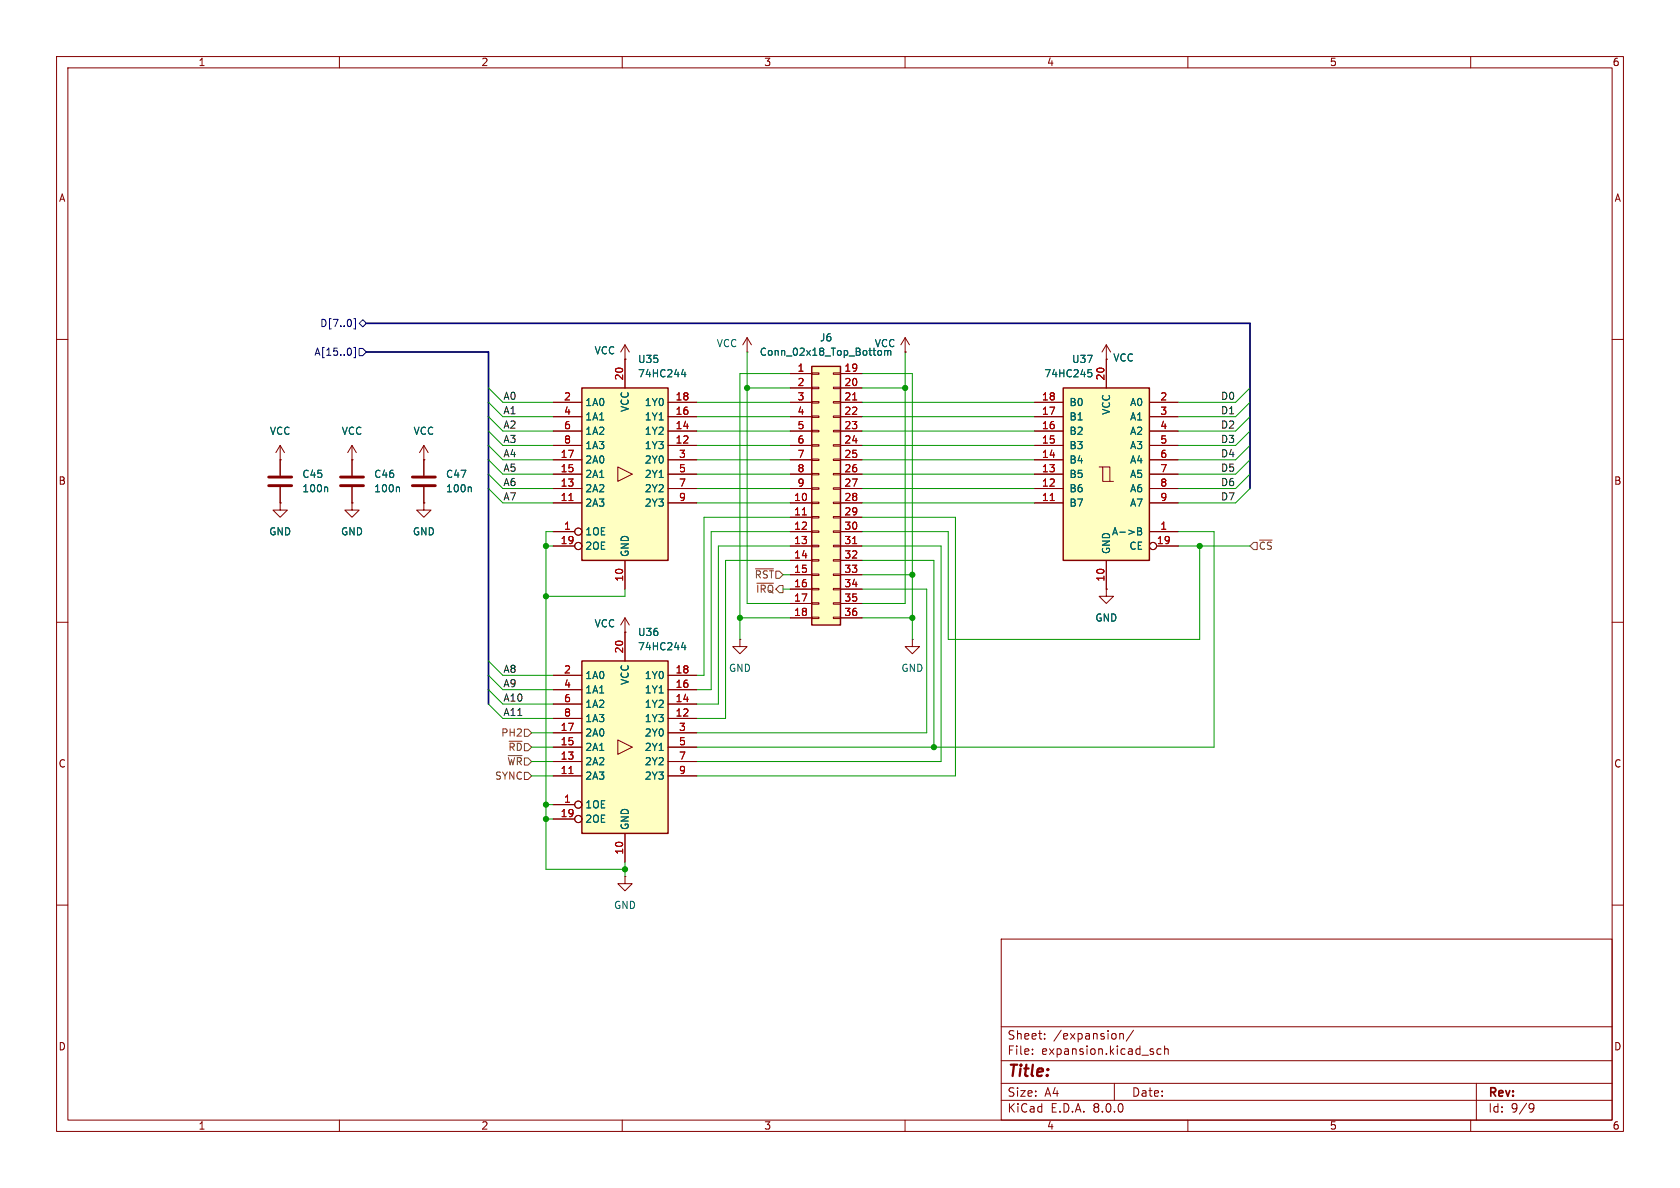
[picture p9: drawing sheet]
<svg xmlns="http://www.w3.org/2000/svg" width="297mm" height="210mm" viewBox="0 0 297 210" stroke-linecap="round" stroke-linejoin="round" font-family="sans-serif">
<g fill="none" stroke="#840000" stroke-width=".18">
<path d="M10 10h277v190h-277zM12 12h273v186h-273zM60 10v2M110 10v2M160 10v2M210 10v2M260 10v2M10 60h2M132.1 59.7l-.8 1.3M132.1 59.7v2.5M132.1 59.7l.7 1.3M285 60h2"/>
<path d="M110.5 63.5h.1M110.5 61l-.8 1.2M110.5 61v2.5M110.5 61l.8 1.2M132.1 62.2h.1M195.6 63.5h.1M195.6 61l-.8 1.2M195.6 61v2.5M195.6 61l.7 1.2M74.9 88.9v1.3h1.3l-1.3 1.2-1.2-1.2h1.2M74.9 88.9h.1M10 110h2"/>
<path d="M161.3 113v1.3h1.3l-1.3 1.3-1.3-1.3h1.3M161.3 113h.1M285 110h2M10 160h2M285 160h2M177 166h108v32h-108zM60 198v2M110 198v2M160 198v2M177 194.5h108M177 191.5h108M177 187.5h108"/>
<path d="M177 181.5h108M182.5 186.3v.1M182.5 185.5v.1M184.7 183.6v.1M184.7 182.8v.1M197 191.5v3M198 182.7v1M198 182.8l.2-.1 .3 .1 .1 .9M200.4 182.1l-1.3 2M205.2 185.5l-.4-.1-.3 .3v.4l.2 .2h.5M205.9 185.5l.2-.1 .4 .1v.9M205.9 184.9v1.5"/>
<path d="M210 198v2M260 198v2M261 191.5v6.5M270.6 195.1l.5 .1a.99 .99 0 0 1-.4 1.4h-.2M271.2 195.7l-.3 .3h-.3"/>
</g>
<path d="M102.9 116.8h15.2v30.5h-15.2z" fill="#ffffc2"/>
<g fill="none" stroke="#840000" stroke-width=".18">
<path d="M49.5 88.9v1.3h1.3l-1.3 1.2-1.2-1.2h1.2M49.5 88.9h.1M49.5 81.3v2.8M49.5 86.1v2.8M62.2 88.9v1.3h1.3l-1.3 1.2-1.2-1.2h1.2M62.2 88.9h.1M97.8 119.4h5.1M110.5 111.8v5M118.1 119.4h5.1M97.8 137.2h5.1M97.8 127h5.1M97.8 134.6h5.1"/>
<path d="M97.8 124.5h5.1M97.8 132.1h5.1M97.8 121.9h5.1M97.8 129.5h5.1M109.2 130.8l2.6 1.3-2.6 1.3zM118.1 137.2h5.1M118.1 127h5.1M118.1 134.6h5.1M118.1 124.5h5.1M118.1 132.1h5.1M118.1 121.9h5.1M118.1 129.5h5.1"/>
<path d="M97.8 142.2h3.8M97.8 144.8h3.8M110.5 147.3v5.1"/>
<circle cx="102.2" cy="142.2" r=".63"/>
<circle cx="102.2" cy="144.8" r=".63"/>
</g>
<path d="M102.9 116.8h15.2v30.5h-15.2z" fill="none" stroke="#840000" stroke-width=".25"/>
<path d="M100.6 136.7h.7" fill="none" stroke="#a90000" stroke-width=".18"/>
<path d="M57.7 86.1l.2 .2v.6M120.8 113.5l-.3 1h.8M121.1 114v.9" fill="none" stroke="#006464" stroke-width=".18"/>
<path d="M47.5 85.9h4.1M47.5 84.3h4.1" fill="none" stroke="#840000" stroke-width=".51"/>
<path d="M188 68.6h15.2v30.5h-15.2z" fill="#ffffc2"/>
<g fill="none" stroke="#840000" stroke-width=".18">
<path d="M49.5 78.7l-.7 1.3M49.5 78.7v2.6M49.5 78.7l.8 1.3M62.2 78.7l-.7 1.3M62.2 78.7v5.4M62.2 78.7l.8 1.3M74.9 78.7v5.4M74.9 78.7l-.7 1.3M74.9 78.7l.8 1.3M182.9 78.7h5.1M182.9 76.2h5.1M182.9 73.7h5.1"/>
<path d="M182.9 71.1h5.1M195.6 63.5v5.1M203.2 78.7h5.1M203.2 76.2h5.1M203.2 73.7h5.1M203.2 71.1h5.1M49.5 81.3h.1M62.2 81.3h.1M62.2 86.1v2.8M74.9 81.3h.1M74.9 86.1v2.8M182.9 88.9h5.1"/>
<path d="M182.9 86.4h5.1M182.9 83.8h5.1M182.9 81.3h5.1M194.3 82.6h.6v2.5h1.9M194.9 82.6h1.3v2.5M195.6 99.1v5M203.2 94h5.1M203.2 88.9h5.1M203.2 86.4h5.1M203.2 83.8h5.1M203.2 81.3h5.1M204.5 96.5h3.8"/>
<path d="M110.5 111.8h.1M110.5 109.2l-.8 1.3M110.5 109.2v2.6M110.5 109.2l.8 1.3M130.8 113v1.3h1.3l-1.3 1.3-1.3-1.3h1.3M130.8 113h.1M195.6 104.1v1.3h1.2l-1.2 1.3-1.3-1.3h1.3M195.6 104.1h.1M110.5 154.9v1.3h1.3l-1.3 1.3-1.3-1.3h1.3M110.5 154.9h.1"/>
<circle cx="203.8" cy="96.5" r=".63"/>
</g>
<path d="M188 68.6h15.2v30.5h-15.2z" fill="none" stroke="#840000" stroke-width=".25"/>
<path d="M192.4 65.3h.6M192.5 65.8h.3l.2 .3-.1 .5h-.4M70.4 86.1l.2 .2v.6M83.1 86.1l.2 .2v.6M201.1 93.3h.4l.3 .2-.3 .4 .3 .1v.3l-.2 .3h-.5zM201.1 93.9h.4" fill="none" stroke="#006464" stroke-width=".18"/>
<path d="M185.7 88.5h.7" fill="none" stroke="#a90000" stroke-width=".18"/>
<path d="M60.2 85.9h4.1M60.2 84.3h4.1M72.9 85.9h4.1M72.9 84.3h4.1" fill="none" stroke="#840000" stroke-width=".51"/>
<path d="M102.9 68.6h15.2v30.5h-15.2z" fill="#ffffc2"/>
<g fill="none" stroke="#840000" stroke-width=".18">
<path d="M97.8 78.7h5.1M97.8 76.2h5.1M97.8 73.7h5.1M97.8 71.1h5.1M110.5 63.5v5.1M118.1 78.7h5.1M118.1 76.2h5.1M118.1 73.7h5.1M118.1 71.1h5.1M97.8 94h3.8M97.8 88.9h5.1M97.8 86.4h5.1"/>
<path d="M97.8 83.8h5.1M97.8 81.3h5.1M97.8 96.5h3.8M109.2 82.6l2.6 1.2-2.6 1.3zM110.5 99.1v5M118.1 88.9h5.1M118.1 86.4h5.1M118.1 83.8h5.1M118.1 81.3h5.1"/>
<circle cx="102.2" cy="96.5" r=".63"/>
<circle cx="102.2" cy="94" r=".63"/>
</g>
<path d="M102.9 68.6h15.2v30.5h-15.2z" fill="none" stroke="#840000" stroke-width=".25"/>
<path d="M100.6 88.5h.7" fill="none" stroke="#a90000" stroke-width=".18"/>
<path d="M120.8 65.3l-.3 .9h.8M121.1 65.8v.8" fill="none" stroke="#006464" stroke-width=".18"/>
<path d="M143.5 64.8h5.1v45.7h-5.1z" fill="#ffffc2"/>
<g fill="none" stroke="#840000" stroke-width=".18">
<path d="M160 59.7l-.7 1.3M160 59.7v2.5M160 59.7l.8 1.3M97.8 71.1h5.1M97.8 73.7h5.1M97.8 76.2h5.1M97.8 78.7h5.1M110.5 63.5h.1M110.5 63.5v5.1M118.1 71.1h5.1M118.1 73.7h5.1M118.1 76.2h5.1"/>
<path d="M118.1 78.7h5.1M139.7 66h3.8M139.7 68.6h3.8M139.7 71.1h3.8M139.7 73.7h3.8M139.7 76.2h3.8M139.7 78.7h3.8M143.5 78.6h1.3v.3h-1.3zM143.5 76.1h1.3v.2h-1.3zM143.5 73.5h1.3v.3h-1.3zM143.5 71h1.3v.2h-1.3zM143.5 68.5h1.3v.2h-1.3z"/>
<path d="M143.5 65.9h1.3v.3h-1.3zM147.3 78.6h1.3v.3h-1.3zM147.3 76.1h1.3v.2h-1.3zM147.3 73.5h1.3v.3h-1.3zM147.3 71h1.3v.2h-1.3zM147.3 68.5h1.3v.2h-1.3zM147.3 65.9h1.3v.3h-1.3zM148.6 66h3.8M148.6 68.6h3.8M148.6 71.1h3.8M148.6 73.7h3.8M148.6 76.2h3.8"/>
<path d="M148.6 78.7h3.8M160 62.2h.1M182.9 71.1h5.1M182.9 73.7h5.1M182.9 76.2h5.1M182.9 78.7h5.1M195.6 63.5h.1M195.6 63.5v5.1M203.2 71.1h5.1M203.2 73.7h5.1M203.2 76.2h5.1M203.2 78.7h5.1"/>
<path d="M49.5 88.9h.1M49.5 81.3h.1M49.5 81.3v2.8M49.5 86.1v2.8M62.2 88.9h.1M62.2 81.3h.1M62.2 81.3v2.8M62.2 86.1v2.8M74.9 88.9h.1M74.9 81.3h.1M74.9 81.3v2.8M74.9 86.1v2.8"/>
<path d="M97.8 88.9h5.1M97.8 94h3.8M97.8 96.5h3.8M97.8 81.3h5.1M97.8 83.8h5.1M97.8 86.4h5.1M110.5 99.1v5M118.1 88.9h5.1M118.1 81.3h5.1M118.1 83.8h5.1M118.1 86.4h5.1M139.7 88.9h3.8"/>
<path d="M139.7 91.4h3.8M139.7 94h3.8M139.7 96.5h3.8M139.7 99.1h3.8M139.7 81.3h3.8M139.7 83.8h3.8M139.7 86.4h3.8M143.5 98.9h1.3v.3h-1.3zM143.5 96.4h1.3v.2h-1.3zM143.5 93.9h1.3v.2h-1.3zM143.5 91.3h1.3v.3h-1.3zM143.5 88.8h1.3v.2h-1.3z"/>
<path d="M143.5 86.2h1.3v.3h-1.3zM143.5 83.7h1.3v.2h-1.3zM143.5 81.2h1.3v.2h-1.3zM147.3 98.9h1.3v.3h-1.3zM147.3 96.4h1.3v.2h-1.3zM147.3 93.9h1.3v.2h-1.3zM147.3 91.3h1.3v.3h-1.3zM147.3 88.8h1.3v.2h-1.3zM147.3 86.2h1.3v.3h-1.3zM147.3 83.7h1.3v.2h-1.3zM147.3 81.2h1.3v.2h-1.3zM148.6 88.9h3.8"/>
<path d="M148.6 91.4h3.8M148.6 94h3.8M148.6 96.5h3.8M148.6 99.1h3.8M148.6 81.3h3.8M148.6 83.8h3.8M148.6 86.4h3.8M182.9 88.9h5.1M182.9 81.3h5.1M182.9 83.8h5.1M182.9 86.4h5.1M195.6 99.1v5"/>
<path d="M203.2 88.9h5.1M203.2 94h5.1M203.2 81.3h5.1M203.2 83.8h5.1M203.2 86.4h5.1M204.5 96.5h3.8M97.8 119.4h5.1M110.5 111.8h.1M110.5 111.8v5M118.1 119.4h5.1M139.7 101.6h3.8M139.7 104.1h3.8"/>
<path d="M139.7 106.7h3.8M139.7 109.2h3.8M143.5 109.1h1.3v.2h-1.3zM143.5 106.6h1.3v.2h-1.3zM143.5 104h1.3v.3h-1.3zM143.5 101.5h1.3v.2h-1.3zM147.3 109.1h1.3v.2h-1.3zM147.3 106.6h1.3v.2h-1.3zM147.3 104h1.3v.3h-1.3zM147.3 101.5h1.3v.2h-1.3zM148.6 101.6h3.8M148.6 104.1h3.8"/>
<path d="M148.6 106.7h3.8M148.6 109.2h3.8M195.6 104.1h.1M97.8 137.2h5.1M97.8 127h5.1M97.8 134.6h5.1M97.8 124.5h5.1M97.8 132.1h5.1M97.8 121.9h5.1M97.8 129.5h5.1M118.1 137.2h5.1M118.1 127h5.1"/>
<path d="M118.1 134.6h5.1M118.1 124.5h5.1M118.1 132.1h5.1M118.1 121.9h5.1M118.1 129.5h5.1M97.8 142.2h3.8M97.8 144.8h3.8M110.5 147.3v5.1"/>
<circle cx="102.2" cy="96.5" r=".63"/>
<circle cx="102.2" cy="94" r=".63"/>
<circle cx="203.8" cy="96.5" r=".63"/>
<circle cx="102.2" cy="142.2" r=".63"/>
<circle cx="102.2" cy="144.8" r=".63"/>
</g>
<path d="M143.5 64.8h5.1v45.7h-5.1z" fill="none" stroke="#840000" stroke-width=".25"/>
<path d="M150.7 70.7h.8M100.6 88.5h.7M141.8 91h.8M150.7 96.1h.8M185.7 88.5h.7M100.6 136.7h.7" fill="none" stroke="#a90000" stroke-width=".18"/>
<g fill="none" stroke="#006464" stroke-width=".18">
<path d="M120.8 65.3l-.3 .9h.8M121.1 65.8v.8M155.8 62.2v.5l-.2 .1-.3-.1M156.4 62v.8M156.9 62.1v.7M157.5 62.1v.7M192.4 65.3h.6M192.5 65.8h.3l.2 .3-.1 .5h-.4M57.7 86.1l.2 .2v.6M70.4 86.1l.2 .2v.6M83.1 86.1l.2 .2v.6M201.1 93.3h.4l.3 .2-.3 .4 .3 .1v.3l-.2 .3h-.5z"/>
<path d="M201.1 93.9h.4M120.8 113.5l-.3 1h.8M121.1 114v.9"/>
</g>
<path d="M221.6 95.9h.6v1.3h-.6l-.6-.7zM133.5 100.6h3.2M133.8 103.1h2.9M90 131h2.3M92.7 136.5h.6l.7 .7-.7 .6h-.6zM92.7 128.9h.6l.7 .6-.7 .7h-.6z" fill="none" stroke="#725600" stroke-width=".18"/>
<path d="M62.5 56.3h.3v1.9h-.3M63.5 57.2l.6-.7 .7 .7-.7 .6zM62.1 61.8v.8M62.5 61.4h.3v1.8h-.3M63.5 61.6h.6l.7 .6-.7 .7h-.6z" fill="none" stroke="#000084" stroke-width=".18"/>
<path d="M64.8 57.2h156.2v29.2M64.8 62.2h21.6v62.3" fill="none" stroke="#000084" stroke-width=".3"/>
<g fill="none" stroke="#009600" stroke-width=".18">
<path d="M86.4 78.7l2.5 2.6h8.9M86.4 71.1l2.5 2.6h8.9M86.4 76.2l2.5 2.5h8.9M86.4 68.6l2.5 2.5h8.9M86.4 73.7l2.5 2.5h8.9M123.2 73.7h16.5M123.2 78.7h16.5M123.2 71.1h16.5M123.2 76.2h16.5M132.1 62.2v44.5h7.6M132.1 68.6h7.6M139.7 66h-8.9v47"/>
<path d="M152.4 66h8.9v47M152.4 73.7h30.5M152.4 78.7h30.5M152.4 71.1h30.5M152.4 76.2h30.5M152.4 68.6h7.6M160 62.2v44.5h-7.6M221 78.7l-2.6 2.6h-10.1M221 71.1l-2.6 2.6h-10.1M221 76.2l-2.6 2.5h-10.1M221 68.6l-2.6 2.5h-10.1M221 73.7l-2.6 2.5h-10.1"/>
<path d="M86.4 81.3l2.5 2.5h8.9M86.4 83.8l2.5 2.6h8.9M86.4 86.4l2.5 2.5h8.9M96.5 96.5h1.3M97.8 94h-1.3v59.7h14M123.2 81.3h16.5M123.2 83.8h16.5M123.2 86.4h16.5M123.2 88.9h16.5M139.7 91.4h-15.2v28h-1.3M139.7 99.1h-11.4v27.9h-5.1M139.7 96.5h-12.7v28h-3.8"/>
<path d="M139.7 94h-14v27.9h-2.5M152.4 81.3h30.5M152.4 91.4h16.5v45.8h-45.7M152.4 99.1h12.7v33M152.4 96.5h14v38.1h-43.2M152.4 94h15.2v19h44.5v-16.5M152.4 83.8h30.5M152.4 86.4h30.5M152.4 88.9h30.5M208.3 96.5h12.7M208.3 94h6.3v38.1h-91.4M221 81.3l-2.6 2.5h-10.1"/>
<path d="M221 83.8l-2.6 2.6h-10.1M221 86.4l-2.6 2.5h-10.1M86.4 116.8l2.5 2.6h8.9M86.4 119.4l2.5 2.5h8.9M110.5 104.1v1.3h-14M130.8 109.2h8.9M138.4 104.1h1.3M138.4 101.6h1.3M152.4 104.1h11.4v25.4h-40.6M152.4 101.6h8.9M152.4 109.2h8.9M86.4 124.5l2.5 2.5h8.9"/>
<path d="M86.4 121.9l2.5 2.6h8.9M94 132.1h3.8M94 134.6h3.8M94 129.5h3.8M94 137.2h3.8M96.5 142.2h1.3M96.5 144.8h1.3M110.5 152.4v2.5"/>
</g>
<g fill="#009600" stroke="#009600" stroke-width=".18">
<circle cx="96.5" cy="105.4" r=".46"/>
<circle cx="96.5" cy="142.2" r=".46"/>
<circle cx="96.5" cy="144.8" r=".46"/>
<circle cx="110.5" cy="153.7" r=".46"/>
<circle cx="165.1" cy="132.1" r=".46"/>
<circle cx="96.5" cy="96.5" r=".46"/>
<circle cx="130.8" cy="109.2" r=".46"/>
<circle cx="160" cy="68.6" r=".46"/>
<circle cx="132.1" cy="68.6" r=".46"/>
<circle cx="161.3" cy="101.6" r=".46"/>
<circle cx="212.1" cy="96.5" r=".46"/>
<circle cx="161.3" cy="109.2" r=".46"/>
</g>
<text font-size="2.8" fill="#840000" x="178" y="190.9">Title:</text>
<g font-size="2.1" fill="#840000">
<text x="178" y="184">Sheet:</text>
<text x="186.2" y="184">/expansion/</text>
<text x="178" y="186.7">File:</text>
<text x="184.1" y="186.7">expansion.kicad_sch</text>
<text x="178" y="196.9">KiCad</text>
<text x="178" y="194.1">Size:</text>
<text x="184.7" y="194.1">A4</text>
<text x="185.7" y="196.9">E.D.A.</text>
<text x="193.3" y="196.9">8.0.0</text>
<text x="200" y="194.1">Date:</text>
<text x="263" y="194.3">Rev:</text>
<text x="263" y="196.9">Id:</text>
<text x="267.1" y="196.9">9/9</text>
</g>
<g font-size="1.8" fill="#840000">
<text x="35" y="11.9">1</text>
<text x="85" y="11.9">2</text>
<text x="135" y="11.9">3</text>
<text x="185" y="11.9">4</text>
<text x="235" y="11.9">5</text>
<text x="285" y="11.9">6</text>
<text x="10.3" y="35.9">A</text>
<text x="285.3" y="35.9">A</text>
<text x="10.3" y="85.9">B</text>
<text x="285.3" y="85.9">B</text>
<text x="10.3" y="135.9">C</text>
<text x="285.3" y="135.9">C</text>
<text x="10.3" y="185.9">D</text>
<text x="285.3" y="185.9">D</text>
<text x="35" y="199.9">1</text>
<text x="85" y="199.9">2</text>
<text x="135" y="199.9">3</text>
<text x="185" y="199.9">4</text>
<text x="235" y="199.9">5</text>
<text x="285" y="199.9">6</text>
</g>
<g font-size="1.8" fill="#000084">
<text x="56.5" y="58">D[7..0]</text>
<text x="55.5" y="63.1">A[15..0]</text>
</g>
<g font-size="1.8" fill="#006464">
<text x="105" y="62.8">VCC</text>
<text x="112.7" y="64.4">U35</text>
<text x="126.6" y="61.6">VCC</text>
<text x="134.2" y="63.1">Conn_02x18_Top_Bottom</text>
<text x="144.9" y="60.6">J6</text>
<text x="154.5" y="61.6">VCC</text>
<text x="189.4" y="64.4">U37</text>
<text x="196.7" y="64.1">VCC</text>
<text x="103.4" y="72">1A0</text>
<text x="112.7" y="66.9">74HC244</text>
<text x="113.9" y="72">1Y0</text>
<text x="184.5" y="66.9">74HC245</text>
<text x="189" y="72">B0</text>
<text x="199.7" y="72">A0</text>
<text x="47.6" y="77.1">VCC</text>
<text x="60.3" y="77.1">VCC</text>
<text x="73" y="77.1">VCC</text>
<text x="103.4" y="74.5">1A1</text>
<text x="103.4" y="77.1">1A2</text>
<text x="111.4" y="72.9" transform="rotate(-90 111.4 72.9)">VCC</text>
<text x="113.9" y="77.1">1Y2</text>
<text x="113.9" y="74.5">1Y1</text>
<text x="189" y="77.1">B2</text>
<text x="189" y="74.5">B1</text>
<text x="196.4" y="73.4" transform="rotate(-90 196.4 73.4)">VCC</text>
<text x="199.7" y="74.5">A1</text>
<text x="199.7" y="77.1">A2</text>
<text x="103.4" y="82.1">2A0</text>
<text x="103.4" y="79.6">1A3</text>
<text x="113.9" y="79.6">1Y3</text>
<text x="113.9" y="82.1">2Y0</text>
<text x="189" y="82.1">B4</text>
<text x="189" y="79.6">B3</text>
<text x="199.7" y="79.6">A3</text>
<text x="199.7" y="82.1">A4</text>
<text x="53.3" y="87.2">100n</text>
<text x="53.3" y="84.7">C45</text>
<text x="66" y="87.2">100n</text>
<text x="66" y="84.7">C46</text>
<text x="78.7" y="87.2">100n</text>
<text x="78.7" y="84.7">C47</text>
<text x="103.4" y="89.8">2A3</text>
<text x="103.4" y="87.2">2A2</text>
<text x="103.4" y="84.7">2A1</text>
<text x="113.9" y="84.7">2Y1</text>
<text x="113.9" y="87.2">2Y2</text>
<text x="113.9" y="89.8">2Y3</text>
<text x="189" y="89.8">B7</text>
<text x="189" y="87.2">B6</text>
<text x="189" y="84.7">B5</text>
<text x="199.7" y="84.7">A5</text>
<text x="199.7" y="87.2">A6</text>
<text x="199.7" y="89.8">A7</text>
<text x="47.5" y="94.8">GND</text>
<text x="60.2" y="94.8">GND</text>
<text x="72.9" y="94.8">GND</text>
<text x="103.4" y="94.8">1OE</text>
<text x="196.5" y="94.8">A-&gt;B</text>
<text x="103.4" y="97.4">2OE</text>
<text x="111.4" y="98.6" transform="rotate(-90 111.4 98.6)">GND</text>
<text x="196.4" y="98" transform="rotate(-90 196.4 98)">GND</text>
<text x="199.6" y="97.4">CE</text>
<text x="105" y="111.1">VCC</text>
<text x="112.7" y="112.6">U36</text>
<text x="193.5" y="110.1">GND</text>
<text x="112.7" y="115.2">74HC244</text>
<text x="128.8" y="119">GND</text>
<text x="159.3" y="119">GND</text>
<text x="103.4" y="120.2">1A0</text>
<text x="103.4" y="122.8">1A1</text>
<text x="103.4" y="125.3">1A2</text>
<text x="111.4" y="121.2" transform="rotate(-90 111.4 121.2)">VCC</text>
<text x="113.9" y="125.3">1Y2</text>
<text x="113.9" y="122.8">1Y1</text>
<text x="113.9" y="120.2">1Y0</text>
<text x="103.4" y="130.4">2A0</text>
<text x="103.4" y="127.9">1A3</text>
<text x="113.9" y="127.9">1Y3</text>
<text x="113.9" y="130.4">2Y0</text>
<text x="103.4" y="135.5">2A2</text>
<text x="103.4" y="132.9">2A1</text>
<text x="113.9" y="132.9">2Y1</text>
<text x="113.9" y="135.5">2Y2</text>
<text x="103.4" y="143.1">1OE</text>
<text x="103.4" y="138">2A3</text>
<text x="113.9" y="138">2Y3</text>
<text x="103.4" y="145.6">2OE</text>
<text x="111.4" y="146.8" transform="rotate(-90 111.4 146.8)">GND</text>
<text x="108.5" y="160.9">GND</text>
</g>
<g font-size="1.8" fill="#a90000">
<text x="140.9" y="65.8">1</text>
<text x="149.2" y="65.8">19</text>
<text x="99.6" y="70.9">2</text>
<text x="110.2" y="67.4" transform="rotate(-90 110.2 67.4)">20</text>
<text x="119.3" y="70.9">18</text>
<text x="140.9" y="68.3">2</text>
<text x="140.9" y="70.9">3</text>
<text x="149.2" y="68.3">20</text>
<text x="149.2" y="70.9">21</text>
<text x="184.1" y="70.9">18</text>
<text x="195.3" y="67.4" transform="rotate(-90 195.3 67.4)">20</text>
<text x="205" y="70.9">2</text>
<text x="99.6" y="73.4">4</text>
<text x="99.6" y="75.9">6</text>
<text x="119.3" y="75.9">14</text>
<text x="119.3" y="73.4">16</text>
<text x="140.9" y="73.4">4</text>
<text x="140.9" y="75.9">5</text>
<text x="149.2" y="73.4">22</text>
<text x="149.2" y="75.9">23</text>
<text x="184.1" y="75.9">16</text>
<text x="184.1" y="73.4">17</text>
<text x="205" y="73.4">3</text>
<text x="205" y="75.9">4</text>
<text x="99" y="83.6">15</text>
<text x="99" y="81">17</text>
<text x="99.6" y="78.5">8</text>
<text x="119.3" y="78.5">12</text>
<text x="119.9" y="81">3</text>
<text x="119.9" y="83.6">5</text>
<text x="140.9" y="78.5">6</text>
<text x="140.9" y="81">7</text>
<text x="140.9" y="83.6">8</text>
<text x="149.2" y="78.5">24</text>
<text x="149.2" y="81">25</text>
<text x="149.2" y="83.6">26</text>
<text x="184.1" y="83.6">13</text>
<text x="184.1" y="81">14</text>
<text x="184.1" y="78.5">15</text>
<text x="205" y="78.5">5</text>
<text x="205" y="81">6</text>
<text x="205" y="83.6">7</text>
<text x="99" y="88.6">11</text>
<text x="99" y="86.1">13</text>
<text x="119.9" y="86.1">7</text>
<text x="119.9" y="88.6">9</text>
<text x="140.3" y="88.6">10</text>
<text x="140.9" y="86.1">9</text>
<text x="149.2" y="86.1">27</text>
<text x="149.2" y="88.6">28</text>
<text x="184.1" y="88.6">11</text>
<text x="184.1" y="86.1">12</text>
<text x="205" y="86.1">8</text>
<text x="205" y="88.6">9</text>
<text x="99.6" y="93.7">1</text>
<text x="140.3" y="91.2">11</text>
<text x="140.3" y="93.7">12</text>
<text x="149.2" y="91.2">29</text>
<text x="149.2" y="93.7">30</text>
<text x="205" y="93.7">1</text>
<text x="99" y="96.3">19</text>
<text x="140.3" y="96.3">13</text>
<text x="140.3" y="98.8">14</text>
<text x="140.3" y="101.3">15</text>
<text x="149.2" y="96.3">31</text>
<text x="149.2" y="98.8">32</text>
<text x="149.2" y="101.3">33</text>
<text x="204.4" y="96.3">19</text>
<text x="110.2" y="102.9" transform="rotate(-90 110.2 102.9)">10</text>
<text x="140.3" y="103.9">16</text>
<text x="140.3" y="106.4">17</text>
<text x="149.2" y="103.9">34</text>
<text x="149.2" y="106.4">35</text>
<text x="195.3" y="102.9" transform="rotate(-90 195.3 102.9)">10</text>
<text x="140.3" y="109">18</text>
<text x="149.2" y="109">36</text>
<text x="99.6" y="119.1">2</text>
<text x="110.2" y="115.6" transform="rotate(-90 110.2 115.6)">20</text>
<text x="119.3" y="119.1">18</text>
<text x="99.6" y="121.7">4</text>
<text x="99.6" y="124.2">6</text>
<text x="119.3" y="124.2">14</text>
<text x="119.3" y="121.7">16</text>
<text x="99" y="131.8">15</text>
<text x="99" y="129.3">17</text>
<text x="99.6" y="126.7">8</text>
<text x="119.3" y="126.7">12</text>
<text x="119.9" y="129.3">3</text>
<text x="119.9" y="131.8">5</text>
<text x="99" y="136.9">11</text>
<text x="99" y="134.4">13</text>
<text x="119.9" y="134.4">7</text>
<text x="119.9" y="136.9">9</text>
<text x="99.6" y="142">1</text>
<text x="99" y="144.5">19</text>
<text x="110.2" y="151.2" transform="rotate(-90 110.2 151.2)">10</text>
</g>
<g font-size="1.8" fill="#0f0f0f">
<text x="88.9" y="70.8">A0</text>
<text x="215.8" y="70.8">D0</text>
<text x="88.9" y="73.3">A1</text>
<text x="88.9" y="75.9">A2</text>
<text x="215.8" y="73.3">D1</text>
<text x="215.8" y="75.9">D2</text>
<text x="88.9" y="80.9">A4</text>
<text x="88.9" y="78.4">A3</text>
<text x="88.9" y="83.5">A5</text>
<text x="215.8" y="83.5">D5</text>
<text x="215.8" y="80.9">D4</text>
<text x="215.8" y="78.4">D3</text>
<text x="88.9" y="88.6">A7</text>
<text x="88.9" y="86">A6</text>
<text x="215.8" y="86">D6</text>
<text x="215.8" y="88.6">D7</text>
<text x="88.9" y="119">A8</text>
<text x="88.9" y="121.6">A9</text>
<text x="88.9" y="124.1">A10</text>
<text x="88.9" y="126.7">A11</text>
</g>
<g font-size="1.8" fill="#725600">
<text x="222.4" y="97.4">~{CS}</text>
<text x="133.3" y="102.5">~{RST}</text>
<text x="133.6" y="105">~{IRQ}</text>
<text x="88.5" y="130.4">PH2</text>
<text x="89.6" y="135.5">~{WR}</text>
<text x="89.8" y="132.9">~{RD}</text>
<text x="87.4" y="138">SYNC</text>
</g>
</svg>
